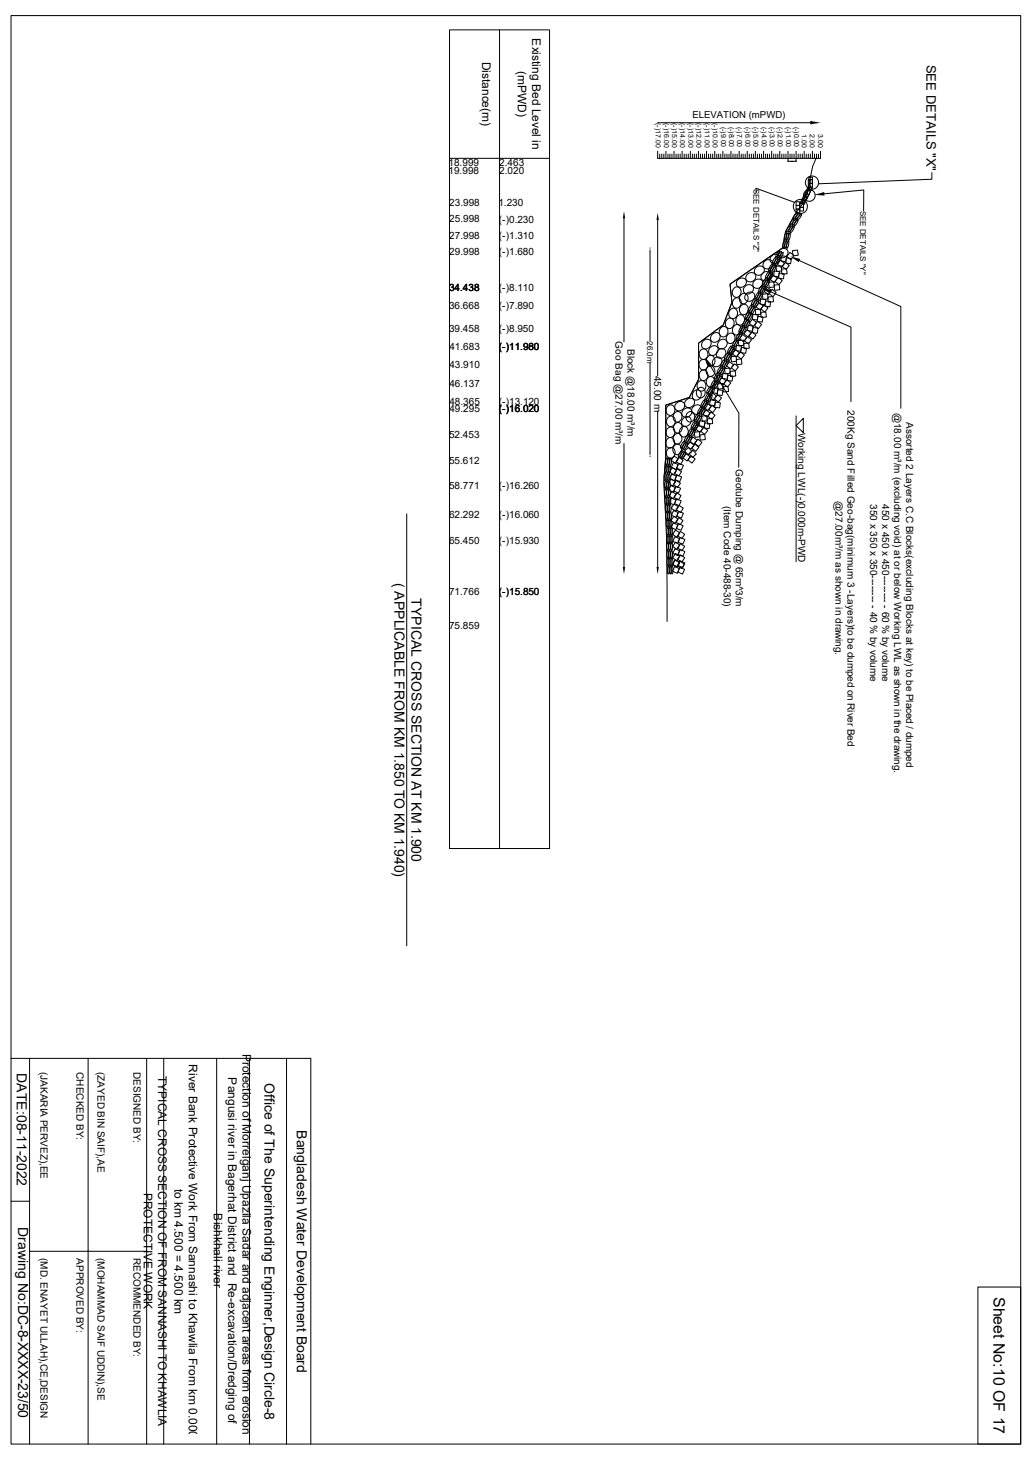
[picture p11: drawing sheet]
<svg xmlns="http://www.w3.org/2000/svg" width="297mm" height="420mm" viewBox="0 0 297 420" stroke-linecap="round" stroke-linejoin="round" font-family="sans-serif">
<g fill="none" stroke="#000" stroke-width=".29">
<path d="M3.2 4.5h290.6v410.9h-290.6zM129.4 8.6h28.8v235.5h-28.8zM143.8 8.6v235.5M189.3 35.3h43.9M129.4 45.6h28.8M189.3 43.5v2.1h46.8v-2.1M189.9 44.3v1.3M190.5 44.3v1.3M191.1 44.3v1.3M191.6 43.5v2.1M192.2 44.3v1.3M192.8 44.3v1.3"/>
<path d="M193.4 44.3v1.3M194 43.5v2.1M194.6 44.3v1.3M195.2 44.3v1.3M195.7 44.3v1.3M196.3 43.5v2.1M196.9 44.3v1.3M197.5 44.3v1.3M198.1 44.3v1.3M198.7 43.5v2.1M199.3 44.3v1.3M199.8 44.3v1.3"/>
<path d="M200.4 44.3v1.3M201 43.5v2.1M201.6 44.3v1.3M202.2 44.3v1.3M202.8 44.3v1.3M203.3 43.5v2.1M203.9 44.3v1.3M204.5 44.3v1.3M205.1 44.3v1.3M205.7 43.5v2.1M206.3 44.3v1.3M206.8 44.3v1.3"/>
<path d="M207.4 44.3v1.3M208 43.5v2.1M208.6 44.3v1.3M209.2 44.3v1.3M209.8 44.3v1.3M210.4 43.5v2.1M210.9 44.3v1.3M211.5 44.3v1.3M212.1 44.3v1.3M212.7 43.5v2.1M213.3 44.3v1.3M213.9 44.3v1.3"/>
<path d="M214.5 44.3v1.3M215.1 43.5v2.1M215.6 44.3v1.3M216.2 44.3v1.3M216.8 44.3v1.3M217.4 43.5v2.1M217.6 55.3v-1.2l11 4.1M218 44.3v1.3M218.6 44.3v1.3M219.2 44.3v1.3M219.8 43.5v2.1M220.3 44.3v1.3"/>
<path d="M220.9 44.3v1.3M221.5 44.3v1.3M222.1 43.5v2.1M222.7 44.3v1.3M223.3 44.3v1.3M223.9 44.3v1.3M224.4 43.5v2.1M225 44.3v1.3M225.6 44.3v1.3M226.2 44.3v1.3M226.8 43.5v2.9h2.3v-2.9M227.4 44.3v1.3"/>
<path d="M227.9 44.3v1.3M227.9 46.3l.1 .1M228.5 44.3v1.3M229.1 59.1h1.1v1.1h-1.1zM229.1 58h1.1v1.1h-1.1zM229.7 44.3v1.3M230.2 59.6h1v1.1h-1zM230.2 58.6h1v1h-1zM230.3 44.3v1.3M230.9 44.3v1.3M231.4 43.5v2.1M232 44.3v1.3"/>
<path d="M232.6 44.3v1.3M232.7 51.7l-.1 2-2.4 4.9M232.7 51h1.1v.7h-.7v1h.7v1.1h-.7v-1.1h.7v-1h-1.1zM232.9 51.7v2l-2.5 4.9M233.1 51.7v2.1l-2.4 4.8M233.1 53.8l.6 .3-.4 .9-.7-.3-.4 1 .6 .3-.5 .9-.6-.3-.5 1 .7 .3-.5 .9-.6-.3 .4-.9 .7 .3 .4-1-.6-.3 .5-.9 .6 .3 .5-1-.7-.3zM233.2 44.3v1.3M233.8 51.7v2.3l-2.4 4.7M233.8 43.5v2.1M234.4 44.3v1.3M234.9 45.6l-1.1 2.3-1.8 9.4-3.4 4.7-2.5 4.6-.9 4.7-15.1 10.4 .6 5.3-2.5 6.5-7.2 5.2v10.4l-2.6 5.2-6.8 2.2v14.8l-.6 7.4a451.7 451.7 0 0 1 1 40.1M235 44.3v1.3"/>
<path d="M235.5 44.3v1.3M237.2 55.8l11.4-1.1-.1 6M268.2 49.7v1.9l-32.7 1.3M179.6 62.8v35.5M187.1 71.3h.1M187.1 72.3v26M189.3 63.3v44.8M215.1 78.9a1.36 1.36 0 0 1 2.3 .1 1.36 1.36 0 0 1-1 2 1.24 1.24 0 0 1-1.6-.4 1.24 1.24 0 0 1 .3-1.7zM217.6 77a1.36 1.36 0 0 1 2.2 .1 1.36 1.36 0 0 1-1 2 1.24 1.24 0 0 1-1.6-.5 1.24 1.24 0 0 1 .4-1.6zM219.5 78.6a1.36 1.36 0 0 1 2.3 .1 1.36 1.36 0 0 1-1.1 2 1.24 1.24 0 0 1-1.6-.4 1.24 1.24 0 0 1 .4-1.7zM220 75.2a1.36 1.36 0 0 1 2.3 0 1.36 1.36 0 0 1-1 2.1 1.24 1.24 0 0 1-1.6-.5 1.24 1.24 0 0 1 .3-1.6zM221 78.4l.4-.3v.5a1.47 1.47 0 0 1-1.1 1.3z"/>
<path d="M221.5 78.7l.4-.3v.5a1.47 1.47 0 0 1-1.1 1.3zM221.8 79.2l.4-.3v.5a1.47 1.47 0 0 1-1.1 1.4zM221.9 76.3l.4-.3-.1 .5a1.47 1.47 0 0 1-1.1 1.4zM222 78.9l.4-.3v.5a1.47 1.47 0 0 1-1.1 1.4zM222.1 73.6a1.36 1.36 0 0 1 2.3 .1 1.36 1.36 0 0 1-1 2 1.24 1.24 0 0 1-1.7-.4 1.24 1.24 0 0 1 .4-1.7zM222.4 76.5l.4-.3v.6a1.47 1.47 0 0 1-1.1 1.3zM222.5 79.2l1.2 .9-.9 1.2-1.2-1zM222.8 76.8l.5-.3-.1 .5a1.47 1.47 0 0 1-1.1 1.4zM222.8 77.9l1.5 .2-.2 1.5-1.5-.2zM222.9 74.3l.4-.3v.5a1.47 1.47 0 0 1-1.1 1.4zM223.3 76.6l1.5-.1 .2 1.4-1.5 .2zM223.4 74.6l.4-.3v.5a1.47 1.47 0 0 1-1.1 1.4z"/>
<path d="M223.5 72.5l-13.4 9.2 .6 5.3-2.5 6.5-7.2 5.2v10.4l-2.6 5.2-6.8 2.2v14.8l-.5 5.9M223.9 74.8l.4-.3v.6a1.47 1.47 0 0 1-1.1 1.3zM223.9 72.3l.5-.2-.1 .5a1.47 1.47 0 0 1-1.1 1.3zM223.9 79.8l1.2 .9-.9 1.2-1.2-1zM224.2 78.5l1.5 .2-.2 1.5-1.5-.2zM224.4 72a1.36 1.36 0 0 1 2.3 0 1.36 1.36 0 0 1-1.1 2.1 1.24 1.24 0 0 1-1.6-.5 1.24 1.24 0 0 1 .4-1.6zM224.5 72.6l.4-.3-.1 .5a1.47 1.47 0 0 1-1.1 1.4zM224.6 74.8l1.2 1-.9 1.2-1.2-1zM224.9 77.4l1.5-.1 .1 1.4-1.5 .2zM224.9 73.6l1.5 .2-.2 1.5-1.5-.2zM225 72.9l.4-.3-.1 .5a1.47 1.47 0 0 1-1.1 1.4zM225.8 69.2a1.91 1.91 0 0 1-.5 2v-1z"/>
<path d="M226 75.4l1.2 1-1 1.1-1.1-.9zM226.2 67a1.91 1.91 0 0 1-.5 2l.1-1zM226.3 74.2l1.5 .2-.3 1.5-1.4-.3zM226.3 69.2a1.91 1.91 0 0 1-.5 2.1l.1-1.1zM226.7 67a1.91 1.91 0 0 1-.4 2v-1zM226.9 69.3a1.91 1.91 0 0 1-.5 2.1v-1zM227.2 65l.1-.1a1.89 1.89 0 0 1-1.1 1.8zM227.3 67.1a1.91 1.91 0 0 1-.5 2.1l.1-1.1zM227.3 72.6l1.2 .9-.9 1.2-1.2-.9zM227.8 65l.2-.1a1.89 1.89 0 0 1-1.1 1.8zM228 72.1l1.5-.2 .2 1.5-1.4 .2zM228.2 63l.2-.1a1.89 1.89 0 0 1-1.2 1.8z"/>
<path d="M228.3 65.3l.2-.1a1.89 1.89 0 0 1-1.2 1.8zM228.7 61.9l.8-.7a2.04 2.04 0 0 1-1.3 1.7zM228.9 63l.2-.1a1.89 1.89 0 0 1-1.2 1.8zM229.1 60.2h1.1v1h-1.1zM229.4 62l.8-.7a2.04 2.04 0 0 1-1.3 1.7zM229.4 63.3l.2-.1a1.89 1.89 0 0 1-1.2 1.8zM229.8 62.4l.8-.8a2.04 2.04 0 0 1-1.3 1.8zM230.1 75l29.1 13.2v29.2M202.4 98.1a1.32 1.32 0 0 1 2.1-.1 1.32 1.32 0 0 1-.6 2.1 1.25 1.25 0 0 1-1.8-.2 1.25 1.25 0 0 1 .3-1.8zM204.4 100a1.32 1.32 0 0 1 2.1-.1 1.32 1.32 0 0 1-.5 2 1.25 1.25 0 0 1-1.9-.1 1.25 1.25 0 0 1 .3-1.8zM204.9 96.2a1.32 1.32 0 0 1 2.2-.1 1.32 1.32 0 0 1-.6 2.1 1.25 1.25 0 0 1-1.8-.2 1.25 1.25 0 0 1 .2-1.8zM207 98.1a1.32 1.32 0 0 1 2.1-.1 1.32 1.32 0 0 1-.6 2.1 1.25 1.25 0 0 1-1.8-.2 1.25 1.25 0 0 1 .3-1.8z"/>
<path d="M207.3 94.4a1.28 1.28 0 0 1 1.9-.2 1.28 1.28 0 0 1 .1 1.9 1.29 1.29 0 0 1-1.8 .6 1.29 1.29 0 0 1-.4-1.9zM209.1 92a1.28 1.28 0 0 1 1.8-.2 1.28 1.28 0 0 1 .2 1.8 1.29 1.29 0 0 1-1.8 .7 1.29 1.29 0 0 1-.4-1.9zM209.6 96.1a1.38 1.38 0 0 1 1.9 .6 1.38 1.38 0 0 1-.6 1.9 1.38 1.38 0 0 1-1.9-.6 1.38 1.38 0 0 1 .6-1.9zM210.1 89.2a1.28 1.28 0 0 1 1.8-.2 1.28 1.28 0 0 1 .2 1.8 1.29 1.29 0 0 1-1.9 .7 1.29 1.29 0 0 1-.3-2zM210.1 99.8l.4-.3v.5a1.47 1.47 0 0 1-1.1 1.3zM211.1 83.1a1.28 1.28 0 0 1 1.8-.2 1.28 1.28 0 0 1 .2 1.8 1.29 1.29 0 0 1-1.8 .6 1.29 1.29 0 0 1-.4-1.9zM211.2 86.2a1.28 1.28 0 0 1 1.8-.2 1.28 1.28 0 0 1 .1 1.8 1.29 1.29 0 0 1-1.8 .7 1.29 1.29 0 0 1-.4-2zM211.4 93.6a1.38 1.38 0 0 1 1.9 .6 1.38 1.38 0 0 1-.6 1.9 1.38 1.38 0 0 1-1.9-.6 1.38 1.38 0 0 1 .6-1.9zM211.5 98l.4-.3v.5a1.47 1.47 0 0 1-1.1 1.3zM212 98.2l.4-.3-.1 .5a1.47 1.47 0 0 1-1.1 1.4zM212 99.4l1.4 .2-.2 1.4-1.4-.2zM212.1 91.1a1.28 1.28 0 0 1 1.8-.2 1.28 1.28 0 0 1 .2 1.8 1.29 1.29 0 0 1-1.8 .6 1.29 1.29 0 0 1-.4-1.9z"/>
<path d="M212.4 80.5a1.36 1.36 0 0 1 2.3 0 1.36 1.36 0 0 1-1 2.1 1.24 1.24 0 0 1-1.7-.5 1.24 1.24 0 0 1 .4-1.6zM212.5 98l1.5-.2 .1 1.5-1.5 .2zM212.5 96l.4-.3v.5a1.47 1.47 0 0 1-1.1 1.3zM213 96.3l.4-.3v.5a1.47 1.47 0 0 1-1.1 1.3zM213.1 84.9a1.28 1.28 0 0 1 1.9-.2 1.28 1.28 0 0 1 .1 1.8 1.29 1.29 0 0 1-1.8 .7 1.29 1.29 0 0 1-.4-1.9zM213.3 93.9l.4-.3v.5a1.47 1.47 0 0 1-1.1 1.4zM213.3 99.9l1.5 .3-.2 1.4-1.5-.2zM213.4 87.8a1.38 1.38 0 0 1 1.9 .6 1.38 1.38 0 0 1-.6 1.9 1.38 1.38 0 0 1-1.9-.6 1.38 1.38 0 0 1 .6-1.9zM213.7 96.2l1.2 1-.9 1.1-1.2-.9zM213.8 94.2l.4-.3v.5a1.47 1.47 0 0 1-1.1 1.4zM214 98.8l1.5-.2 .1 1.6-1.4 .1zM214.3 94.4l.4-.3v.6a1.47 1.47 0 0 1-1.1 1.3z"/>
<path d="M214.4 82.4a1.36 1.36 0 0 1 2.3 0 1.36 1.36 0 0 1-1 2.1 1.24 1.24 0 0 1-1.6-.5 1.24 1.24 0 0 1 .3-1.6zM214.4 92.1l.4-.3v.5a1.47 1.47 0 0 1-1.1 1.3zM214.8 84.5a1.36 1.36 0 0 1 2.3 .1 1.36 1.36 0 0 1-1 2 1.24 1.24 0 0 1-1.6-.5 1.24 1.24 0 0 1 .3-1.6zM214.9 92.3l.4-.3v.5a1.47 1.47 0 0 1-1.1 1.4zM215 94.9l1.2 .9-.9 1.1-1.2-.9zM215.1 90.1l.4-.3v.5a1.47 1.47 0 0 1-1.1 1.4zM215.1 96.8l1.2 .9-.9 1.2-1.2-.9zM215.3 93.6l1.5 .2-.2 1.5-1.5-.2zM215.4 92.6l.4-.3v.5a1.47 1.47 0 0 1-1.1 1.4zM215.6 90.4l.4-.3-.1 .5a1.47 1.47 0 0 1-1.1 1.3zM215.9 88l.5-.3-.1 .5a1.47 1.47 0 0 1-1.1 1.4zM216.1 90.6l.4-.3v.5a1.47 1.47 0 0 1-1.2 1.4z"/>
<path d="M216.4 95.5l1.2 .9-.9 1.1-1.2-.9zM216.4 88.4l.4-.3v.5a1.47 1.47 0 0 1-1.1 1.4zM216.5 91.8l1.2 1-.9 1.1-1.2-.9zM216.7 94.2l1.4 .2-.2 1.5-1.4-.2zM216.7 90.4l1.5 .2-.2 1.5-1.5-.2zM216.9 86.1l.4-.2v.5a1.47 1.47 0 0 1-1.1 1.3zM216.9 88.7l.4-.3v.5a1.47 1.47 0 0 1-1.1 1.4zM217.1 80.8a1.36 1.36 0 0 1 2.3 0 1.36 1.36 0 0 1-1 2.1 1.24 1.24 0 0 1-1.6-.5 1.24 1.24 0 0 1 .3-1.6zM217.3 89.1l1.5-.2 .2 1.5-1.5 .2zM217.4 86.6l.4-.3v.5a1.47 1.47 0 0 1-1.1 1.3zM217.9 86.9l.4-.3v.5a1.47 1.47 0 0 1-1.1 1.3zM218 84.3l.4-.3v.5a1.47 1.47 0 0 1-1.1 1.4z"/>
<path d="M218 92.4l1.2 .9-.9 1.2-1.2-.9zM218.1 91l1.5 .2-.2 1.5-1.5-.2zM218.4 84.6l.5-.3-.1 .5a1.47 1.47 0 0 1-1.1 1.3zM218.5 87.1l1.2 .9-1 1.2-1.1-.9zM218.9 89.9l1.5-.2 .2 1.5-1.5 .2zM218.9 84.9l.5-.3-.1 .5a1.47 1.47 0 0 1-1.1 1.3zM218.9 86l1.5 .2-.2 1.5-1.5-.2zM219 82.3l.4-.3v.5a1.47 1.47 0 0 1-1.1 1.4zM219.4 84.7l1.5-.2 .2 1.5-1.5 .1zM219.5 82.6l.4-.3v.5a1.47 1.47 0 0 1-1.1 1.4zM219.9 87.7l1.1 .9-.9 1.2-1.2-.9zM220 82.9l.4-.3-.1 .5a1.47 1.47 0 0 1-1.1 1.4z"/>
<path d="M220 80.4l.5-.3-.1 .5a1.47 1.47 0 0 1-1.1 1.4zM220.3 86.6l1.5 .2-.2 1.5-1.5-.2zM220.6 80.6l.4-.3-.1 .6a1.47 1.47 0 0 1-1.1 1.3zM220.9 82.6l1.1 1-.9 1.2-1.2-1zM220.9 85.5l1.5-.2 .2 1.5-1.5 .2zM221 80.9l.4-.3v.6a1.47 1.47 0 0 1-1.1 1.3zM221.2 81.2l1.5-.2 .2 1.5-1.5 .2zM221.6 83.9l23.3 10.2v21.4M222.2 83.2l1.2 1-.9 1.1-1.2-.9zM222.8 82l1.4-.1 .2 1.5-1.5 .1zM187.1 104.4v25.9M189.3 118.3v44.8"/>
<path d="M192 117.1a1.3 1.3 0 0 1 1.8-.4 1.3 1.3 0 0 1 .3 1.9 1.3 1.3 0 0 1-1.8 .7 1.3 1.3 0 0 1-.5-1.9zM194.3 118.7a1.39 1.39 0 0 1 1.9 .5 1.39 1.39 0 0 1-.5 1.9 1.3 1.3 0 0 1-1.7-.1 1.3 1.3 0 0 1-.2-1.7zM194.6 116.1a1.34 1.34 0 0 1 2.3-.1 1.34 1.34 0 0 1-.9 2.1 1.22 1.22 0 0 1-1.6-.4 1.22 1.22 0 0 1 .2-1.6zM196.6 117.9a1.34 1.34 0 0 1 2.3-.1 1.34 1.34 0 0 1-.9 2.1 1.22 1.22 0 0 1-1.6-.3 1.22 1.22 0 0 1 .2-1.7zM197.4 115.1a1.34 1.34 0 0 1 2.3-.1 1.34 1.34 0 0 1-.9 2.1 1.22 1.22 0 0 1-1.6-.3 1.22 1.22 0 0 1 .2-1.7zM197.7 119a1.3 1.3 0 0 1 1.8-.3 1.3 1.3 0 0 1 .3 1.8 1.3 1.3 0 0 1-1.8 .7 1.3 1.3 0 0 1-.5-1.9zM199.5 117.1a1.34 1.34 0 0 1 2.2-.2 1.34 1.34 0 0 1-.8 2.1 1.22 1.22 0 0 1-1.6-.3 1.22 1.22 0 0 1 .2-1.6zM199.8 112.5a1.24 1.24 0 0 1 1.6-.1 1.24 1.24 0 0 1 .3 1.6 1.28 1.28 0 0 1-1.7 1.1 1.28 1.28 0 0 1-.7-1.9zM200.4 119.4l.5-.3-.1 .5a1.47 1.47 0 0 1-1.1 1.3zM200.7 112a1.3 1.3 0 0 1 1.8-.3 1.3 1.3 0 0 1 .3 1.8 1.3 1.3 0 0 1-1.8 .8 1.3 1.3 0 0 1-.5-1.9zM201 119.7l.4-.3-.1 .5a1.47 1.47 0 0 1-1.1 1.3zM201 109.9a1.41 1.41 0 0 1 2 .2 1.41 1.41 0 0 1-.2 2 1.32 1.32 0 0 1-1.7 .1 1.32 1.32 0 0 1-.4-1.6z"/>
<path d="M201.5 119.9l.4-.3-.1 .5a1.47 1.47 0 0 1-1.1 1.4zM201.5 117.3l.4-.3-.1 .5a1.47 1.47 0 0 1-1.1 1.4zM201.5 103.8a1.41 1.41 0 0 1 2 .2 1.41 1.41 0 0 1-.2 2 1.32 1.32 0 0 1-1.7 .1 1.32 1.32 0 0 1-.4-1.6zM201.6 100.8a1.41 1.41 0 0 1 2 .2 1.41 1.41 0 0 1-.2 2 1.32 1.32 0 0 1-1.7 .1 1.32 1.32 0 0 1-.4-1.6zM201.6 106.8a1.41 1.41 0 0 1 2 .3 1.41 1.41 0 0 1-.2 2 1.32 1.32 0 0 1-1.7 .1 1.32 1.32 0 0 1-.4-1.7zM201.9 119.7l1.5-.2 .2 1.5-1.5 .2zM202 117.6l.4-.3v.5a1.47 1.47 0 0 1-1.1 1.3zM202.4 115.3l.4-.3v.5a1.47 1.47 0 0 1-1.1 1.4zM202.5 117.9l.4-.3v.5a1.47 1.47 0 0 1-1.1 1.3zM202.9 115.6l.4-.3v.5a1.47 1.47 0 0 1-1.1 1.3zM203.2 117.9l1.2 1-.9 1.2-1.2-1zM203.4 115.9l.4-.3v.5a1.47 1.47 0 0 1-1.2 1.3z"/>
<path d="M203.5 116l1.2 .9-.9 1.2-1.2-.9zM203.5 113.5l.5-.3-.1 .5a1.47 1.47 0 0 1-1.1 1.3zM203.6 105.7a1.41 1.41 0 0 1 2 .2 1.41 1.41 0 0 1-.2 2 1.32 1.32 0 0 1-1.7 .1 1.32 1.32 0 0 1-.5-1.7zM203.6 102.7a1.41 1.41 0 0 1 2 .2 1.41 1.41 0 0 1-.2 2 1.32 1.32 0 0 1-1.7 .1 1.32 1.32 0 0 1-.4-1.7zM203.6 108.8a1.41 1.41 0 0 1 2 .2 1.41 1.41 0 0 1-.2 2 1.32 1.32 0 0 1-1.7 .1 1.32 1.32 0 0 1-.4-1.7zM204 113.7l.4-.2v.5a1.47 1.47 0 0 1-1.1 1.3zM204 111.5l.5-.3-.1 .5a1.47 1.47 0 0 1-1.1 1.4zM204.4 115l1.5 .2-.2 1.5-1.5-.2zM204.5 105.3l8.1 13.5v15.6M204.5 114l.4-.3v.5a1.47 1.47 0 0 1-1.1 1.4zM204.6 111.8l.4-.3-.1 .5a1.47 1.47 0 0 1-1.1 1.4zM204.6 118.5l1.2 1-.9 1.1-1.2-.9z"/>
<path d="M204.9 116.6l1.1 .9-.9 1.2-1.1-.9zM205 113l1.2 .9-.9 1.2-1.2-.9zM205.2 112.1l.4-.3v.5a1.47 1.47 0 0 1-1.1 1.3zM205.2 111.5l1.5 .2-.2 1.5-1.5-.2zM205.3 109.6l.4-.3v.6a1.47 1.47 0 0 1-1.1 1.3zM205.4 103.3a1.32 1.32 0 0 1 2.2-.2 1.32 1.32 0 0 1-.6 2.1 1.25 1.25 0 0 1-1.8-.1 1.25 1.25 0 0 1 .2-1.8zM205.8 109.9l.4-.3v.6a1.47 1.47 0 0 1-1.1 1.3zM205.8 115.7l1.5 .2-.2 1.4-1.5-.2zM206.2 107.5l.5-.3-.1 .5a1.47 1.47 0 0 1-1.1 1.4zM206.3 110.2l.4-.3v.5a1.47 1.47 0 0 1-1.1 1.4zM206.5 110.4l1.5-.1 .2 1.5-1.5 .2zM206.5 113.6l1.1 .9-.8 1.2-1.2-1z"/>
<path d="M206.5 112.1l1.5 .2-.2 1.5-1.5-.2zM206.6 100.8a1.32 1.32 0 0 1 2.1-.1 1.32 1.32 0 0 1-.5 2.1 1.25 1.25 0 0 1-1.9-.1 1.25 1.25 0 0 1 .3-1.9zM206.7 108.1l.4-.3v.5a1.47 1.47 0 0 1-1.1 1.3zM207.1 105.7l.4-.3v.5a1.47 1.47 0 0 1-1.1 1.4zM207.2 108.4l.4-.3v.5a1.47 1.47 0 0 1-1.1 1.3zM207.6 106l.4-.3-.1 .5a1.47 1.47 0 0 1-1.1 1.4zM207.8 108.6l1.2 1-1 1.1-1.2-.9zM208 111.3l1.5-.2 .2 1.5-1.5 .2zM208.1 106.3l.4-.3-.1 .5a1.47 1.47 0 0 1-1.1 1.3zM208.1 107.4l1.4 .2-.2 1.5-1.4-.3zM208.1 103.8l.4-.3v.5a1.47 1.47 0 0 1-1.1 1.3zM208.5 106l1.5-.1 .2 1.5-1.5 .1z"/>
<path d="M208.6 104l.4-.3v.5a1.47 1.47 0 0 1-1.1 1.4zM209.1 104.3l.4-.3v.5a1.47 1.47 0 0 1-1.1 1.4zM209.2 101.8l.4-.3-.1 .5a1.47 1.47 0 0 1-1.1 1.3zM209.2 109.2l1.1 1-.9 1.1-1.2-.9zM209.4 107.9l1.5 .3-.2 1.4-1.5-.2zM209.7 102.1l.4-.3v.5a1.47 1.47 0 0 1-1.1 1.3zM210 104.1l1.2 .9-1 1.1-1.2-.9zM210.1 106.8l1.5-.1 .2 1.5-1.5 .2zM210.2 102.3l.4-.3v.5a1.47 1.47 0 0 1-1.1 1.4zM210.3 102.6l1.5-.2 .2 1.5-1.5 .2zM210.6 100.1l.4-.3v.5a1.47 1.47 0 0 1-1.1 1.3zM210.9 100.6l.5-.3-.1 .5a1.47 1.47 0 0 1-1.1 1.4z"/>
<path d="M211.1 100.3l.4-.3v.5a1.47 1.47 0 0 1-1.1 1.4zM211.4 104.6l1.1 .9-.9 1.2-1.2-.9zM211.7 100.6l1.2 .9-1 1.2-1.2-.9zM211.9 103.4l1.5-.1 .1 1.4-1.5 .2zM213.1 101.2l1.1 .9-.9 1.2-1.2-.9zM229.1 119.6v42M179.6 127.6v35.5M187.1 131.3h.1M191.4 136.1a1.72 1.72 0 0 1 0 2l-.1 .2a1.72 1.72 0 0 1 0-2zM191.5 138.4a1.72 1.72 0 0 1 0 1.9l-.1 .2a1.72 1.72 0 0 1 0-1.9zM191.7 133.9a1.72 1.72 0 0 1 0 1.9l-.1 .2a1.72 1.72 0 0 1 0-1.9zM191.9 131.7a1.72 1.72 0 0 1 0 1.9l-.1 .2a1.72 1.72 0 0 1 0-1.9z"/>
<path d="M192 123.4a1.3 1.3 0 0 1 1.8-.3 1.3 1.3 0 0 1 .3 1.8 1.3 1.3 0 0 1-1.8 .8 1.3 1.3 0 0 1-.5-2zM192 136.2a1.72 1.72 0 0 1 0 1.9l-.1 .2a1.72 1.72 0 0 1 0-1.9zM192.1 129.3a1.3 1.3 0 0 1 1.8-.3 1.3 1.3 0 0 1 .3 1.9 1.3 1.3 0 0 1-1.9 .7 1.3 1.3 0 0 1-.4-1.9zM192.1 138.5a1.72 1.72 0 0 1 0 1.9l-.1 .2a1.72 1.72 0 0 1 0-2zM192.1 120.3a1.3 1.3 0 0 1 1.8-.3 1.3 1.3 0 0 1 .3 1.8 1.3 1.3 0 0 1-1.8 .7 1.3 1.3 0 0 1-.5-1.9zM192.2 126.2a1.39 1.39 0 0 1 1.9 .4 1.39 1.39 0 0 1-.5 2 1.3 1.3 0 0 1-1.7-.1 1.3 1.3 0 0 1-.2-1.7zM192.2 133.9a1.72 1.72 0 0 1 0 2v.2a1.72 1.72 0 0 1 0-2zM192.5 131.7a1.72 1.72 0 0 1 0 2l-.1 .2a1.72 1.72 0 0 1 0-2zM192.6 136.3a1.72 1.72 0 0 1 0 1.9l-.1 .2a1.72 1.72 0 0 1 0-2zM192.7 138.5a1.72 1.72 0 0 1 0 2l-.1 .1a1.72 1.72 0 0 1 0-1.9zM192.8 134a1.72 1.72 0 0 1 0 2l-.1 .1a1.72 1.72 0 0 1 0-1.9zM193 139.7l1.4 .6-.6 1.3-1.4-.6z"/>
<path d="M193 131.8a1.72 1.72 0 0 1 0 2v.1a1.72 1.72 0 0 1 0-1.9zM193.2 137.8l1.2 .8-.8 1.2-1.2-.8zM193.3 136.4l1.4 .6-.6 1.3-1.4-.5zM193.5 134.5l1.2 .8-.8 1.3-1.2-.8zM193.8 133.1l1.4 .5-.6 1.4-1.4-.5zM193.9 128.4a1.3 1.3 0 0 1 1.9-.3 1.3 1.3 0 0 1 .2 1.8 1.3 1.3 0 0 1-1.8 .7 1.3 1.3 0 0 1-.4-1.9zM194 131.2l1.2 .8-.8 1.3-1.2-.9zM194.1 122.1a1.3 1.3 0 0 1 1.8-.3 1.3 1.3 0 0 1 .3 1.9 1.3 1.3 0 0 1-1.8 .7 1.3 1.3 0 0 1-.5-1.9zM194.3 125a1.39 1.39 0 0 1 1.9 .5 1.39 1.39 0 0 1-.5 1.9 1.3 1.3 0 0 1-1.7-.1 1.3 1.3 0 0 1-.2-1.7zM194.5 139.9l1.4 .6-.6 1.3-1.4-.5zM194.6 138.2l1.2 .8-.8 1.3-1.2-.9zM194.8 136.6l1.4 .6-.6 1.4-1.4-.6z"/>
<path d="M194.9 134.9l1.2 .8-.8 1.2-1.2-.8zM195.3 133.3l1.4 .6-.6 1.4-1.4-.6zM195.4 131.6l1.2 .8-.8 1.2-1.2-.8zM195.8 123.3a1.3 1.3 0 0 1 1.9-.3 1.3 1.3 0 0 1 .3 1.8 1.3 1.3 0 0 1-1.9 .7 1.3 1.3 0 0 1-.4-1.9zM195.9 129.8l.4-.3v.5a1.47 1.47 0 0 1-1.1 1.4zM196.4 130.1l.4-.3v.5a1.47 1.47 0 0 1-1.1 1.4zM196.5 127.3l.4-.3v.5a1.47 1.47 0 0 1-1.1 1.3zM196.6 120.4a1.32 1.32 0 0 1 2.1-.1 1.32 1.32 0 0 1-.5 2 1.25 1.25 0 0 1-1.9-.1 1.25 1.25 0 0 1 .3-1.8zM196.9 130.3l.4-.3v.6a1.47 1.47 0 0 1-1.1 1.3zM197 127.6l.4-.3v.5a1.47 1.47 0 0 1-1.1 1.3zM197 129.8l1.1-1.1 1 1.2-1.1 1zM197.5 127.8l.4-.3v.5a1.47 1.47 0 0 1-1.1 1.4z"/>
<path d="M197.5 130.5l1.2 .9-1 1.2-1.1-.9zM197.6 125.4l.4-.3v.5a1.47 1.47 0 0 1-1.1 1.4zM198.2 125.6l.3-.2v.5a1.47 1.47 0 0 1-1.1 1.4zM198.3 130.5l1.1-1 1 1.1-1.1 1zM198.6 126l.4-.3v.5a1.47 1.47 0 0 1-1.1 1.4zM198.6 127.2l1.2 .9-1 1.1-1.1-.9zM198.7 123.5l.4-.3v.5a1.47 1.47 0 0 1-1.1 1.4zM198.9 131.1l1.2 .9-1 1.2-1.1-.9zM199.1 123.8l.5-.3-.1 .5a1.47 1.47 0 0 1-1.1 1.3zM199.4 125.7l1.2 1-.9 1.1-1.2-.9zM199.6 121.5l.4-.3v.5a1.47 1.47 0 0 1-1.1 1.4zM199.6 124l.5-.3-.1 .5a1.47 1.47 0 0 1-1.1 1.4z"/>
<path d="M199.8 124.3l1.5-.1 .2 1.4-1.5 .2zM200 127.8l1.1 .9-.9 1.1-1.1-.9zM200.1 121.8l.4-.3v.5a1.47 1.47 0 0 1-1.1 1.3zM200.4 122.3l.5-.3-.1 .5a1.47 1.47 0 0 1-1.1 1.4zM200.6 122l.4-.2v.5a1.47 1.47 0 0 1-1.1 1.3zM200.8 126.3l1.2 1-.9 1.1-1.2-.9zM201.2 122.3l1.2 .9-1 1.2-1.2-1zM201.3 125.1l1.5-.1 .2 1.4-1.5 .2zM201.4 121l1.5 .2-.2 1.5-1.5-.2zM202.5 122.9l1.2 .9-.9 1.2-1.2-1zM202.8 121.6l1.5 .2-.2 1.5-1.5-.2zM203.5 120.5l1.4-.1 .2 1.4-1.5 .2z"/>
<path d="M231.2 120.4v4.1l-2.1-2.1zM117.1 147.8v124.3M191.4 140.7a1.82 1.82 0 0 1 0 2.1l-.1-.7zM191.6 143a1.82 1.82 0 0 1 0 2.1l-.2-.7zM191.6 145.2a1.82 1.82 0 0 1 0 2.1l-.1-.7zM191.8 147.3a1.82 1.82 0 0 1 0 2.1l-.2-.7zM191.9 149.6a1.82 1.82 0 0 1 0 2.1l-.2-.7zM192 140.7a1.82 1.82 0 0 1 0 2.1l-.2-.7zM192.1 156.2a1.82 1.82 0 0 1 0 2.1l-.2-.7zM192.1 143a1.82 1.82 0 0 1 0 2.1l-.2-.7zM192.1 151.8a1.82 1.82 0 0 1 0 2.1l-.2-.7zM192.1 158.4a1.82 1.82 0 0 1 0 2.1l-.2-.7z"/>
<path d="M192.2 154.1a1.82 1.82 0 0 1 0 2.1l-.2-.7zM192.2 145.2a1.82 1.82 0 0 1 0 2.1l-.1-.7zM192.4 147.3a1.82 1.82 0 0 1 0 2.1l-.2-.7zM192.4 149.6a1.82 1.82 0 0 1 0 2.1l-.1-.7zM192.6 140.7a1.82 1.82 0 0 1 0 2.1l-.2-.7zM192.6 156.2a1.82 1.82 0 0 1 0 2.1l-.2-.7zM192.7 158.4a1.82 1.82 0 0 1 0 2.1l-.2-.7zM192.7 143a1.82 1.82 0 0 1 0 2.1l-.2-.7zM192.7 151.8a1.82 1.82 0 0 1 0 2.1l-.2-.7zM192.7 154.1a1.82 1.82 0 0 1 0 2.1l-.1-.7zM192.8 145.2a1.82 1.82 0 0 1 0 2.1l-.2-.7zM192.9 147.3a1.82 1.82 0 0 1 0 2.1l-.2-.7z"/>
<path d="M193 149.6a1.82 1.82 0 0 1 0 2.1l-.2-.7zM193.2 156.2a1.82 1.82 0 0 1 0 2.1l-.2-.7zM193.2 158.4a1.82 1.82 0 0 1 0 2.1l-.2-.7zM193.2 143.3l1.4 .5-.6 1.4-1.4-.5zM193.3 151.8a1.82 1.82 0 0 1 0 2.1l-.2-.7zM193.3 154.1a1.82 1.82 0 0 1 0 2.1l-.2-.7zM193.4 141.4l1.2 .8-.8 1.3-1.3-.8zM193.8 150.4l1.3 .6-.6 1.4-1.3-.6zM193.8 146.9l1.4 .5-.6 1.4-1.3-.5zM193.9 148.5l1.3 .9-.8 1.2-1.3-.8zM194 145l1.2 .8-.8 1.3-1.2-.9zM194.2 154.4l1.4 .6-.6 1.3-1.4-.6z"/>
<path d="M194.2 157.9l1.4 .6-.6 1.3-1.4-.6zM194.4 152.5l1.3 .8-.9 1.3-1.2-.8zM194.4 156l1.3 .8-.9 1.2-1.2-.8zM194.4 159.2l1.3 .8-.9 1.3-1.2-.8zM194.7 143.5l1.3 .6-.5 1.4-1.4-.6zM194.8 141.8l1.2 .8-.8 1.2-1.3-.8zM195.2 150.6l1.4 .6-.6 1.4-1.4-.6zM195.3 147.1l1.4 .6-.6 1.4-1.4-.6zM195.3 148.9l1.3 .8-.9 1.3-1.2-.8zM195.4 145.4l1.2 .8-.8 1.2-1.2-.8zM195.7 154.6l1.4 .6-.6 1.3-1.4-.5zM195.7 158.1l1.4 .6-.6 1.4-1.4-.6z"/>
<path d="M195.8 152.9l1.3 .8-.9 1.2-1.2-.8zM195.8 156.4l1.3 .8-.9 1.3-1.2-.9zM195.8 159.6l1.3 .8-.9 1.3-1.2-.8zM192.2 160.6a1.82 1.82 0 0 1 0 2.1l-.2-.7zM192.2 162.9a1.82 1.82 0 0 1 0 2.2l-.1-.8zM192.7 160.6a1.82 1.82 0 0 1 0 2.1l-.1-.7zM192.8 162.9a1.82 1.82 0 0 1 0 2.2l-.2-.8zM193.3 160.6a1.82 1.82 0 0 1 0 2.1l-.2-.7zM193.3 162.9a1.82 1.82 0 0 1 0 2.2l-.1-.8zM194.1 163l1.4 .6-.6 1.3-1.4-.6zM194.2 161.1l1.4 .6-.6 1.4-1.4-.6zM194.3 161.1l1.3 .8-.8 1.3-1.3-.9z"/>
<path d="M195.6 163.2l1.4 .6-.6 1.3-1.3-.6zM195.7 161.3l1.4 .6-.6 1.4-1.4-.6zM195.7 161.5l1.3 .8-.9 1.2-1.2-.8zM3.2 304.5h86.3v110.9M8.5 304.5v110.9M25.4 304.5v110.9M42.2 304.5v110.9M47.1 304.5v110.9M62.4 304.5v110.9M71.8 304.5v110.9M82.5 304.5v110.9M3.2 345.6h5.3"/>
<path d="M8.5 360h33.7M281.4 370.2h12.4v45.2h-12.4z"/>
<circle cx="230.3" cy="59.4" r="2.04"/>
<circle cx="232.9" cy="56.2" r="1.69"/>
<circle cx="233.7" cy="52.5" r="1.91"/>
</g>
<path d="M233.2 34.8l2.9 .5-2.9 .5zM234.3 56l2.9-.8 .1 1.1zM179.6 60.7l.3 2.1h-.7zM187.1 71.3l.1 1h-.3zM189.3 61.2l.3 2.1h-.7zM227.4 73.7l2.9 .8-.4 .9zM218.9 82.7l2.9 .7-.4 .9zM202.9 102.8l2 2.3-.9 .5zM186.9 130.3h.3l-.1 1zM179.2 163.1h.7l-.3 2.1zM188.9 163.1h.7l-.3 2.1z" fill="#000"/>
<text font-size="4.6" x="286" y="373" transform="rotate(90 286 373)">Sheet No:10 OF 17</text>
<g font-size="4">
<text x="113.6" y="167.6" transform="rotate(90 113.6 167.6)">( APPLICABLE FROM KM 1.850 TO KM 1.940)</text>
<text x="118.4" y="172.1" transform="rotate(90 118.4 172.1)">TYPICAL CROSS SECTION AT KM 1.900</text>
<text x="4.8" y="308.8" transform="rotate(90 4.8 308.8)">DATE:08-11-2022</text>
<text x="76.1" y="311.5" transform="rotate(90 76.1 311.5)">Office of The Superintending Enginner,Design Circle-8</text>
<text x="85.4" y="325.1" transform="rotate(90 85.4 325.1)">Bangladesh Water Development Board</text>
<text x="5.2" y="353" transform="rotate(90 5.2 353)">Drawing No:DC-8-XXXX-23/50</text>
</g>
<text font-size="3.8" x="266.7" y="18.6" transform="rotate(90 266.7 18.6)">SEE DETAILS &quot;X&quot;</text>
<g font-size="3.4">
<text x="153.2" y="11.1" transform="rotate(90 153.2 11.1)">Existing Bed Level in</text>
<text x="138.8" y="17.7" transform="rotate(90 138.8 17.7)">Distance(m)</text>
<text x="149" y="20.4" transform="rotate(90 149 20.4)">(mPWD)</text>
<text x="69.8" y="303.1" transform="rotate(90 69.8 303.1)">Protection of Morrelganj Upazila Sadar and adjacent areas from erosion o</text>
<text x="45.5" y="309.5" transform="rotate(90 45.5 309.5)">TYPICAL CROSS SECTION OF FROM SANNASHI TO KHAWLIA</text>
<text x="54.3" y="306.2" transform="rotate(90 54.3 306.2)">River Bank Protective Work From Sannashi to Khawlia From km 0.000</text>
<text x="65.6" y="310" transform="rotate(90 65.6 310)">Pangusi river in Bagerhat District and Re-excavation/Dredging of</text>
<text x="41.4" y="343.1" transform="rotate(90 41.4 343.1)">PROTECTIVE WORK</text>
<text x="50.2" y="342" transform="rotate(90 50.2 342)">to km 4.500 = 4.500 km</text>
<text x="61.5" y="349.1" transform="rotate(90 61.5 349.1)">Bishkhali river</text>
</g>
<g font-size="2.9">
<text x="129.1" y="47.6">18.999</text>
<text x="143.7" y="47.6">2.463</text>
<text x="129.1" y="50">19.998</text>
<text x="143.7" y="50">2.020</text>
<text x="129.3" y="59.4">23.998</text>
<text x="143.4" y="59.4">1.230</text>
<text x="129.3" y="64">25.998</text>
<text x="143.6" y="64">(-)0.230</text>
<text x="129.3" y="68.7">27.998</text>
<text x="143.6" y="68.7">(-)1.310</text>
<text x="129.3" y="73.4">29.998</text>
<text x="143.6" y="73.4">(-)1.680</text>
<text x="129.2" y="83.8">34.438</text>
<text x="143.6" y="83.8">(-)8.110</text>
<text x="129.2" y="89">36.668</text>
<text x="143.6" y="89">(-)7.890</text>
<text x="129.2" y="95.5">39.458</text>
<text x="143.6" y="95.6">(-)8.950</text>
<text x="129.3" y="100.8">41.683</text>
<text x="143.6" y="100.8">(-)11.980</text>
<text x="177.1" y="98.2" transform="rotate(90 177.1 98.2)">Goo Bag @27.00 m³/m</text>
<text x="180.6" y="100.3" transform="rotate(90 180.6 100.3)">Block @18.00 m³/m</text>
<text x="129.3" y="106">43.910</text>
<text x="129.3" y="111.2">46.137</text>
<text x="188.3" y="108.1" transform="rotate(90 188.3 108.1)">45.00 m</text>
<text x="129.3" y="116.4">48.365</text>
<text x="129.3" y="118.6">49.295</text>
<text x="143.6" y="116.5">(-)13.120</text>
<text x="143.6" y="118.6">(-)16.020</text>
<text x="243.9" y="118" transform="rotate(90 243.9 118)">200Kg Sand Filled Geo-bag(minimum 3 -Layers)to be dumped on River Bed</text>
<text x="257.3" y="118.7" transform="rotate(90 257.3 118.7)">@18.00 m³/m (excluding void) at or below Working LWL as shown in the drawing.</text>
<text x="129.2" y="126">52.453</text>
<text x="229.7" y="124.4" transform="rotate(90 229.7 124.4)">Working LWL(-)0.000m-PWD</text>
<text x="260.8" y="121.3" transform="rotate(90 260.8 121.3)">Assorted 2 Layers C.C Blocks(excluding Blocks at key) to be Placed / dumped</text>
<text x="129.2" y="133.4">55.612</text>
<text x="211.8" y="135" transform="rotate(90 211.8 135)">Geotube Dumping @ 65m^3/m</text>
<text x="129.2" y="140.8">58.771</text>
<text x="143.6" y="140.8">(-)16.260</text>
<text x="129.2" y="149.1">62.292</text>
<text x="143.6" y="149.1">(-)16.060</text>
<text x="208.3" y="145.5" transform="rotate(90 208.3 145.5)">(Item Code 40-488-30)</text>
<text x="240.5" y="144.2" transform="rotate(90 240.5 144.2)">@27.00m³/m as shown in drawing.</text>
<text x="250.4" y="145" transform="rotate(90 250.4 145)">350 x 350 x 350-------- - 40 % by volume</text>
<text x="253.9" y="145" transform="rotate(90 253.9 145)">450 x 450 x 450-------- - 60 % by volume</text>
<text x="129.2" y="156.4">65.450</text>
<text x="143.6" y="156.5">(-)15.930</text>
<text x="129.2" y="171.2">71.766</text>
<text x="143.6" y="171.3">(-)15.850</text>
<text x="129.2" y="180.8">75.859</text>
<text x="11.6" y="308.4" transform="rotate(90 11.6 308.4)">(JAKARIA PERVEZ),EE</text>
<text x="22" y="308.4" transform="rotate(90 22 308.4)">CHECKED BY:</text>
<text x="28.1" y="308.4" transform="rotate(90 28.1 308.4)">(ZAYED BIN SAIF),AE</text>
<text x="38.4" y="308.4" transform="rotate(90 38.4 308.4)">DESIGNED BY:</text>
<text x="11.6" y="361.8" transform="rotate(90 11.6 361.8)">(MD. ENAYET ULLAH),CE,DESIGN</text>
<text x="22" y="362" transform="rotate(90 22 362)">APPROVED BY:</text>
<text x="28.1" y="361.8" transform="rotate(90 28.1 361.8)">(MOHAMMAD SAIF UDDIN),SE</text>
<text x="38.4" y="361.8" transform="rotate(90 38.4 361.8)">RECOMMENDED BY:</text>
</g>
<text font-size="2.8" x="199.3" y="34">ELEVATION (mPWD)</text>
<g font-size="2.3">
<text x="216.9" y="54.3" transform="rotate(90 216.9 54.3)">SEE DETAILS &quot;Z&quot;</text>
<text x="247.5" y="60.6" transform="rotate(90 247.5 60.6)">SEE DETAILS &quot;Y&quot;</text>
<text x="186.3" y="98.2" transform="rotate(90 186.3 98.2)">26.0m</text>
</g>
<g font-size="2">
<text x="188.8" y="35.3" transform="rotate(90 188.8 35.3)">(-)17.00</text>
<text x="191.1" y="35.3" transform="rotate(90 191.1 35.3)">(-)16.00</text>
<text x="193.5" y="35.3" transform="rotate(90 193.5 35.3)">(-)15.00</text>
<text x="195.8" y="35.3" transform="rotate(90 195.8 35.3)">(-)14.00</text>
<text x="198.1" y="35.3" transform="rotate(90 198.1 35.3)">(-)13.00</text>
<text x="200.5" y="35.3" transform="rotate(90 200.5 35.3)">(-)12.00</text>
<text x="202.8" y="35.3" transform="rotate(90 202.8 35.3)">(-)11.00</text>
<text x="205.1" y="35.3" transform="rotate(90 205.1 35.3)">(-)10.00</text>
<text x="207.5" y="36.4" transform="rotate(90 207.5 36.4)">(-)9.00</text>
<text x="209.8" y="36.4" transform="rotate(90 209.8 36.4)">(-)8.00</text>
<text x="212.2" y="36.4" transform="rotate(90 212.2 36.4)">(-)7.00</text>
<text x="214.5" y="36.4" transform="rotate(90 214.5 36.4)">(-)6.00</text>
<text x="216.9" y="36.4" transform="rotate(90 216.9 36.4)">(-)5.00</text>
<text x="219.2" y="36.4" transform="rotate(90 219.2 36.4)">(-)4.00</text>
<text x="221.6" y="36.4" transform="rotate(90 221.6 36.4)">(-)3.00</text>
<text x="223.9" y="36.4" transform="rotate(90 223.9 36.4)">(-)2.00</text>
<text x="226.3" y="36.4" transform="rotate(90 226.3 36.4)">(-)1.00</text>
<text x="228.6" y="36.4" transform="rotate(90 228.6 36.4)">(-)0.00</text>
<text x="230.8" y="38.5" transform="rotate(90 230.8 38.5)">1.00</text>
<text x="233.1" y="38.5" transform="rotate(90 233.1 38.5)">2.00</text>
<text x="235.4" y="38.5" transform="rotate(90 235.4 38.5)">3.00</text>
</g>
</svg>
